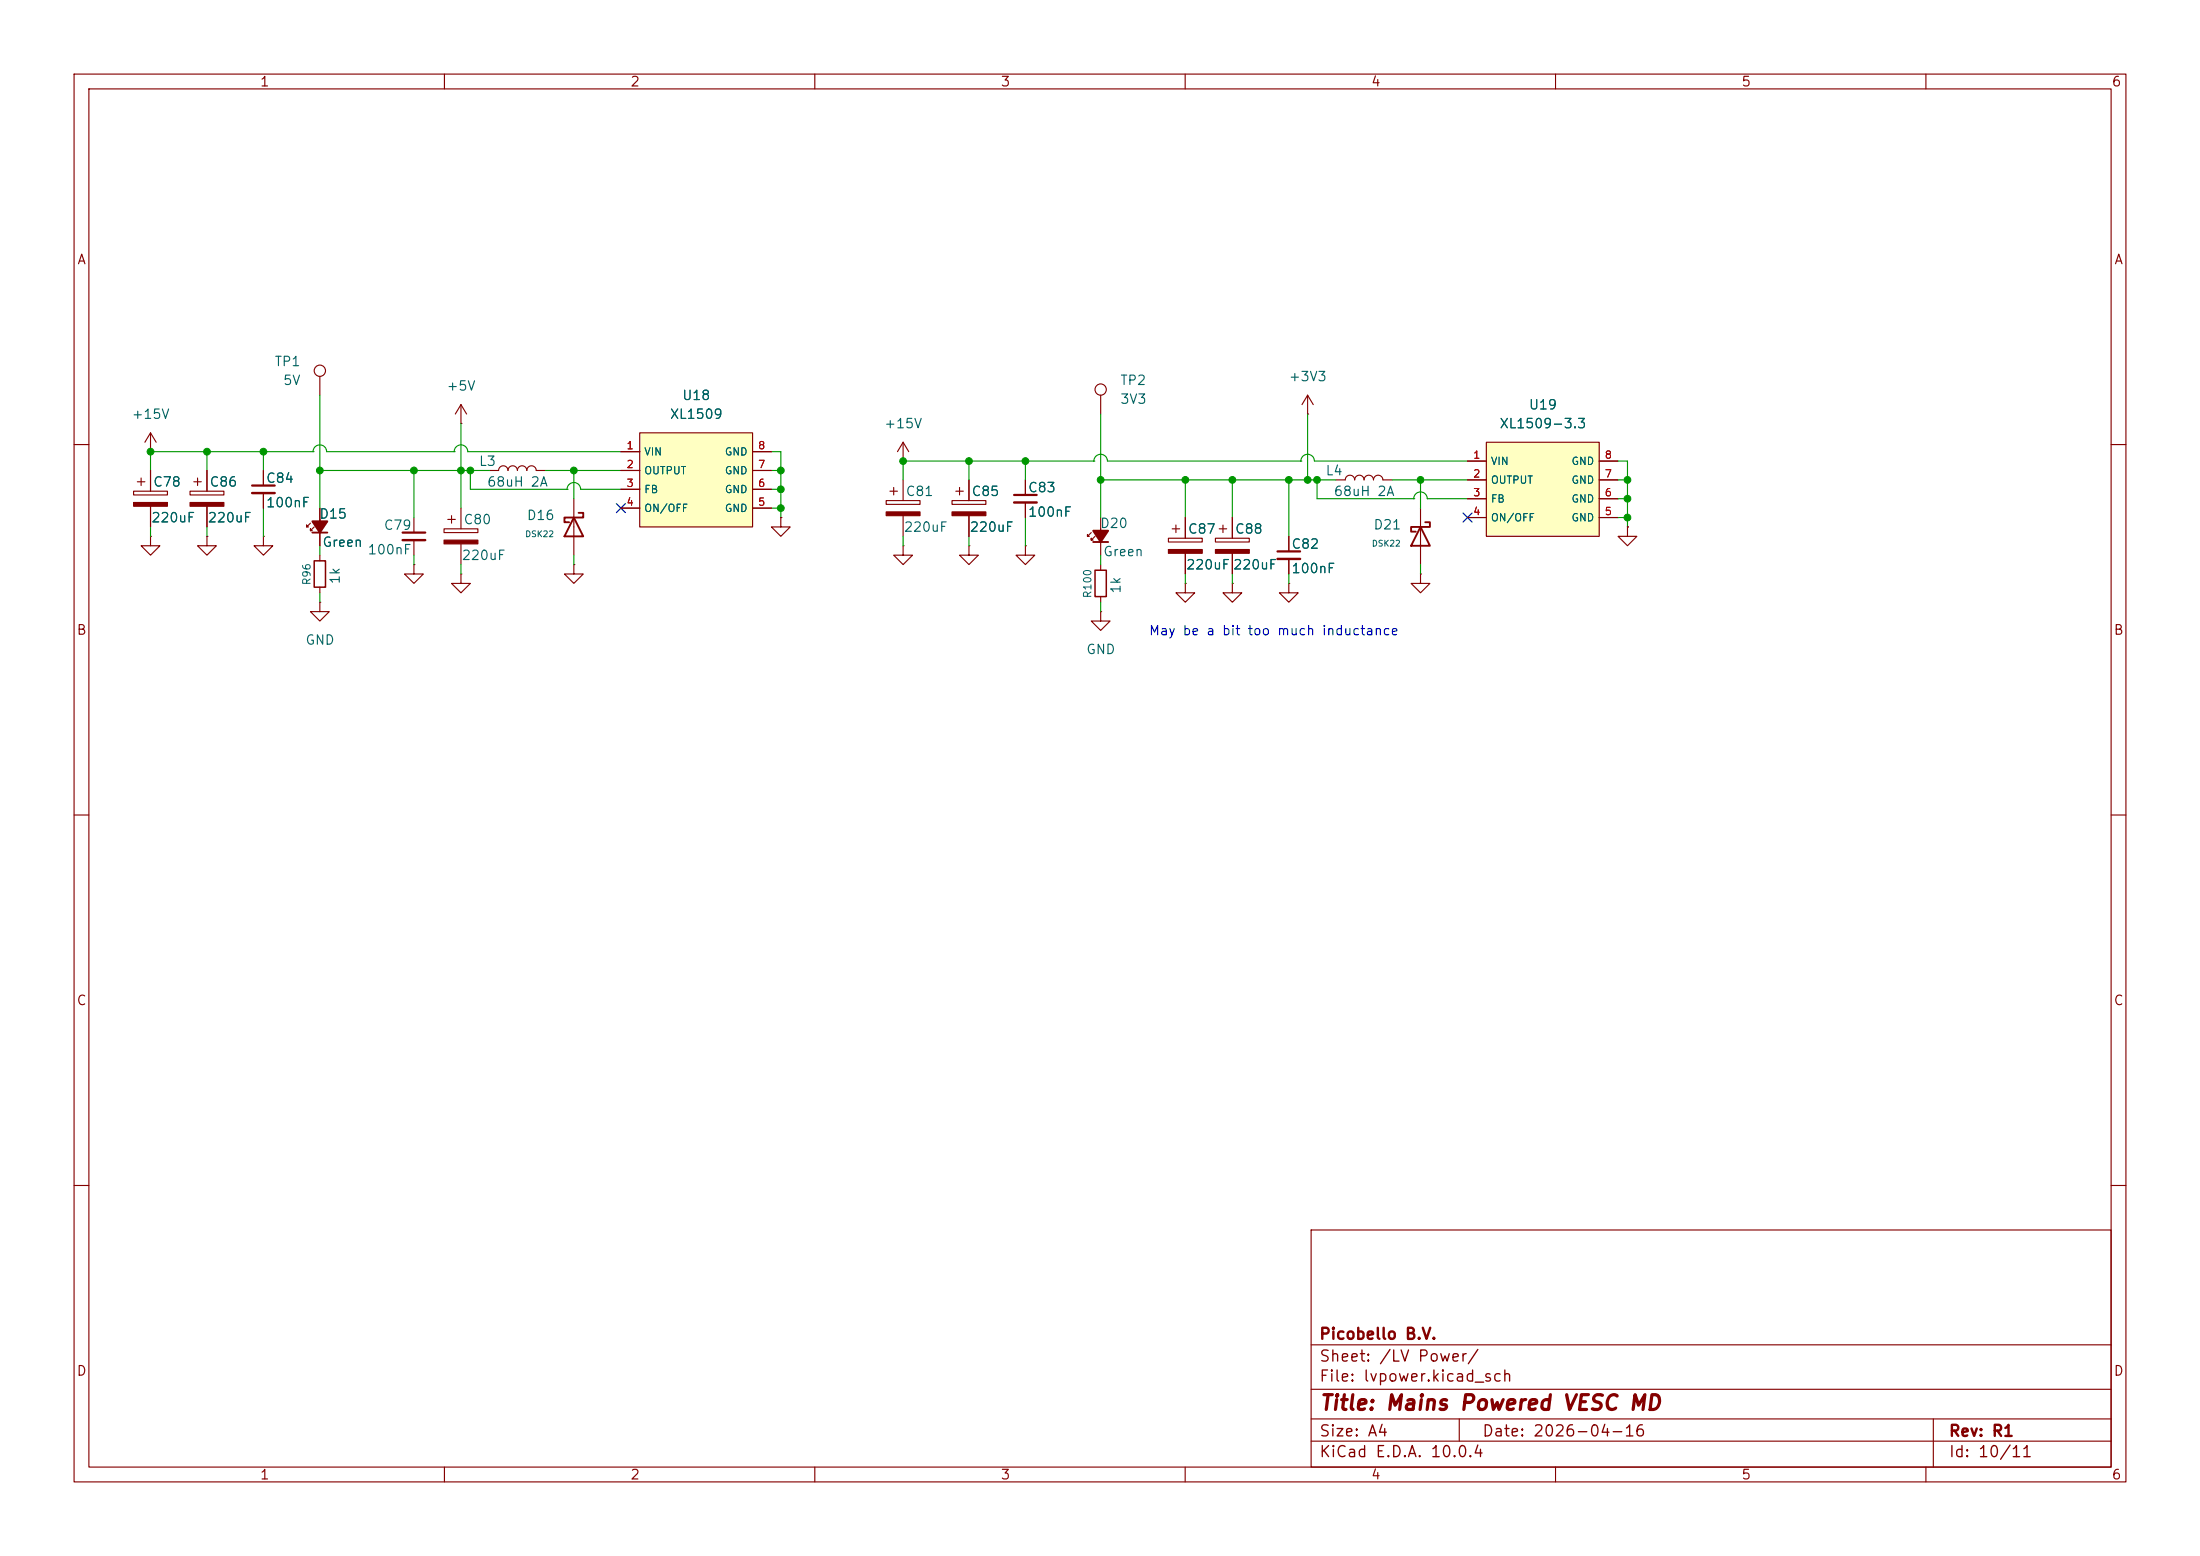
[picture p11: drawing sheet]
<svg xmlns="http://www.w3.org/2000/svg" width="297mm" height="210mm" viewBox="0 0 297 210" stroke-linecap="round" stroke-linejoin="round" font-family="sans-serif">
<g fill="none" stroke="#840000" stroke-width=".15">
<path d="M10 10h277v190h-277zM12 12h273v186h-273zM60 10v2M110 10v2M160 10v2M210 10v2M260 10v2M43.2 50.8v2.5M10 60h2M62.2 77.5v1.2h1.3l-1.3 1.3-1.2-1.3h1.2M62.2 77.5h.1M157.7 72.6h4.6v.6h-4.6z"/>
<path d="M158.2 71.4h1.1M158.7 70.9v1M160 69.9v2.7M160 74.7v2.8M285 60h2M10 110h2M285 110h2M10 160h2M177 166h108v32h-108zM285 160h2M60 198v2M110 198v2"/>
<path d="M160 198v2M177 194.5h108M177 191.5h108M177 187.5h108M177 181.5h108M197 191.5v3M210 198v2M260 198v2M261 191.5v6.5"/>
<circle cx="43.2" cy="50" r=".76"/>
</g>
<path d="M157.7 74.2h4.6v.5h-4.6z" fill="#840000" stroke="#840000" stroke-width=".15"/>
<path d="M86.4 58.4h15.2v12.7h-15.2z" fill="#ffffc2"/>
<g fill="none" stroke="#840000" stroke-width=".15">
<path d="M86.4 58.4h15.2v12.7h-15.2zM121.9 59.7l.8 1.3M121.9 59.7l-.7 1.3M121.9 59.7v2.5M148.6 53.3v2.6M176.5 55.9h.1M176.5 53.3l-.7 1.3M176.5 53.3l.8 1.3M176.5 53.3v2.6M18 66.3h4.6v.5h-4.6zM18.5 65h1.1M19 64.5v1"/>
<path d="M20.3 72.4v1.3h1.3l-1.3 1.2-1.3-1.2h1.3M20.3 72.4h.1M20.3 63.5v2.8M20.3 68.3v2.8M83.8 61h2.6M83.8 63.5h2.6M83.8 66h2.6M83.8 68.6h2.6M101.6 61h2.5M101.6 63.5h2.5M101.6 66h2.5M101.6 68.6h2.5"/>
<path d="M119.6 67.6h4.6v.5h-4.6zM120.1 66.3h1.1M120.6 65.8v1M121.9 62.2h.1M121.9 73.7v1.2h1.3l-1.3 1.3-1.3-1.3h1.3M121.9 73.7h.1M121.9 64.8v2.8M121.9 69.6v2.8M128.5 67.6h4.6v.5h-4.6zM129 66.3h1M129.5 65.8v1M130.8 73.7v1.2h1.3l-1.3 1.3-1.3-1.3h1.3"/>
<path d="M130.8 73.7h.1M130.8 64.8v2.8M130.8 69.6v2.8M138.4 73.7v1.2h1.3l-1.3 1.3-1.2-1.3h1.2M138.4 73.7h.1M138.4 64.8v2M138.4 67.8v2.1M147.3 71.9l-.5 .5v-.3v.3h.3M147.8 72.4l-.5 .5v-.3v.3h.3M148.6 69.9v5M148.6 76.2v.8M160 78.7v1.3h1.3l-1.3 1.3-1.3-1.3h1.3"/>
<path d="M160 78.7h.1M164.1 72.6h4.6v.6h-4.6zM164.6 71.4h1M165.1 70.9v1M166.4 78.7v1.3h1.2l-1.2 1.3-1.3-1.3h1.3M166.4 78.7h.1M166.4 69.9v2.7M166.4 74.7v2.8M174 78.7v1.3h1.3l-1.3 1.3-1.3-1.3h1.3M174 78.7h.1M174 72.4v2M174 75.4v2.1"/>
<path d="M180.3 64.8h1.3a.64 .64 0 0 1 .6-.7 .64 .64 0 0 1 .7 .7 .64 .64 0 0 1 .6-.7 .64 .64 0 0 1 .6 .7 .64 .64 0 0 1 .7-.7 .64 .64 0 0 1 .6 .7 .64 .64 0 0 1 .7-.7 .64 .64 0 0 1 .6 .7h1.3M191.8 77.5v1.2h1.2l-1.2 1.3-1.3-1.3h1.3M191.8 77.5h.1M191.8 68.6v7.6M219.7 71.1v1.3h1.3l-1.3 1.3-1.3-1.3h1.3M219.7 71.1h.1M148.6 82.6v1.2h1.3l-1.3 1.3-1.3-1.3h1.3M148.6 82.6h.1M148.6 80.5v.8"/>
<circle cx="148.6" cy="52.6" r=".76"/>
</g>
<g fill="#840000" stroke="#840000" stroke-width=".15">
<path d="M18 67.8h4.6v.5h-4.6z"/>
<path d="M128.5 69.1h4.6v.5h-4.6z"/>
<path d="M164.1 74.2h4.6v.5h-4.6z"/>
<path d="M119.6 69.1h4.6v.5h-4.6z"/>
</g>
<path d="M136.9 66.8h3.1M172.5 74.4h3" fill="none" stroke="#840000" stroke-width=".3"/>
<path d="M136.9 67.8h3.1M172.5 75.4h3" fill="none" stroke="#840000" stroke-width=".33"/>
<path d="M147.6 73.2h2M191.8 71.1l1.2 2.6h-2.5zM192.4 70.5h.6v.6h-2.5v.7h.6" fill="none" stroke="#840000" stroke-width=".25"/>
<path d="M147.6 71.6h2l-1 1.6z" fill="#840000" stroke="#840000" stroke-width=".25"/>
<path d="M147.8 77h1.6v3.5h-1.6z" fill="none" stroke="#840000" stroke-width=".2"/>
<path d="M200.7 59.7h15.2v12.7h-15.2z" fill="#ffffc2"/>
<g fill="none" stroke="#840000" stroke-width=".15">
<path d="M20.3 58.4l.8 1.3M20.3 58.4l-.7 1.3M20.3 58.4v2.6M62.2 57.2h.1M62.2 54.6l-.7 1.3M62.2 54.6l.8 1.3M62.2 54.6v2.6M200.7 59.7h15.2v12.7h-15.2zM20.3 61h.1M20.3 63.5v2.8M20.3 68.3v2.8M25.7 66.3h4.5v.5h-4.5z"/>
<path d="M26.2 65h1M26.7 64.5v1M27.9 72.4v1.3h1.3l-1.3 1.2-1.2-1.2h1.2M27.9 72.4h.1M27.9 63.5v2.8M27.9 68.3v2.8M35.6 72.4v1.3h1.2l-1.2 1.2-1.3-1.2h1.3M35.6 72.4h.1M35.6 63.5v2M35.6 66.5v2.1M41.9 70.6l-.5 .5v-.2v.2h.3M42.4 71.1l-.5 .5v-.2v.2h.3"/>
<path d="M43.2 68.6v5.1M43.2 74.9v.8M43.2 79.2v.8M55.9 76.2v1.3h1.2l-1.2 1.2-1.3-1.2h1.3M55.9 76.2h.1M55.9 69.9v2M55.9 72.9v2M59.9 71.4h4.6v.5h-4.6zM60.5 70.1h1M61 69.6v1M62.2 68.6v2.8M62.2 73.4v2.8"/>
<path d="M66 63.5h1.3a.64 .64 0 0 1 .6-.6 .64 .64 0 0 1 .7 .6 .64 .64 0 0 1 .6-.6 .64 .64 0 0 1 .6 .6 .64 .64 0 0 1 .7-.6 .64 .64 0 0 1 .6 .6 .64 .64 0 0 1 .7-.6 .64 .64 0 0 1 .6 .6h1.3M77.5 76.2v1.3h1.2l-1.2 1.2-1.3-1.2h1.3M77.5 76.2h.1M77.5 67.3v7.6M83.8 63.5h2.6M83.8 61h2.6M83.8 66h2.6M83.8 68.6h2.6M101.6 63.5h2.5M101.6 61h2.5M101.6 66h2.5M101.6 68.6h2.5"/>
<path d="M105.4 69.9v1.2h1.3l-1.3 1.3-1.3-1.3h1.3M105.4 69.9h.1M130.8 64.8v2.8M130.8 69.6v2.8M138.4 64.8v2M138.4 67.8v2.1M160 69.9v2.7M160 74.7v2.8M166.4 69.9v2.7M166.4 74.7v2.8M174 72.4v2M174 75.4v2.1"/>
<path d="M198.1 62.2h2.6M198.1 64.8h2.6M198.1 67.3h2.6M198.1 69.9h2.6M215.9 62.2h2.5M215.9 64.8h2.5M215.9 67.3h2.5M215.9 69.9h2.5M219.7 71.1h.1M43.2 81.3v1.3h1.2l-1.2 1.2-1.3-1.2h1.3M43.2 81.3h.1"/>
</g>
<path d="M42.2 71.9h2M77.5 69.9l1.2 2.5h-2.5zM78.1 69.2h.6v.7h-2.5v.6h.6" fill="none" stroke="#840000" stroke-width=".25"/>
<path d="M34 65.5h3.1M54.4 71.9h3" fill="none" stroke="#840000" stroke-width=".3"/>
<path d="M34 66.5h3.1M54.4 72.9h3" fill="none" stroke="#840000" stroke-width=".33"/>
<g fill="#840000" stroke="#840000" stroke-width=".15">
<path d="M25.7 67.8h4.5v.5h-4.5z"/>
<path d="M59.9 72.9h4.6v.5h-4.6z"/>
</g>
<path d="M42.4 75.7h1.5v3.5h-1.5z" fill="none" stroke="#840000" stroke-width=".2"/>
<path d="M42.2 70.4h2l-1 1.5z" fill="#840000" stroke="#840000" stroke-width=".25"/>
<g fill="none" stroke="#009600" stroke-width=".15">
<path d="M43.2 53.3v15.3M62.2 57.2v11.4M148.6 55.9v14M176.5 55.9v8.9M20.3 71.1v1.3M27.9 61v2.5M27.9 71.1v1.3M35.6 61v2.5M35.6 68.6v3.8M42.3 61h.1M42.3 61a.91 .91 0 0 1 .9-1 .91 .91 0 0 1 .9 1h17.2M42.3 61h-22v2.5"/>
<path d="M43.2 63.5h22.8M43.2 73.7v1.2M55.9 63.5v6.4M55.9 74.9v1.3M61.3 61h.1M61.3 61a.91 .91 0 0 1 .9-1 .91 .91 0 0 1 .9 1h20.7M62.2 76.2v1.3M63.5 63.5v2.5h13.1M73.7 63.5h10.1M76.6 66h.1M76.6 66a.91 .91 0 0 1 .9-.9 .91 .91 0 0 1 .9 .9h5.4M77.5 63.5v3.8"/>
<path d="M77.5 74.9v1.3M104.1 63.5h1.3M104.1 61h1.3v8.9M104.1 66h1.3M104.1 68.6h1.3M121.9 72.4v1.3M130.8 62.2v2.6M130.8 72.4v1.3M138.4 62.2v2.6M138.4 69.9v3.8M147.7 62.2h.1M147.7 62.2a.91 .91 0 0 1 .9-.9 .91 .91 0 0 1 .9 .9h26.1"/>
<path d="M147.7 62.2h-25.8v2.6M148.6 64.8h31.7M148.6 74.9v1.3M160 64.8v5.1M160 77.5v1.2M166.4 64.8v5.1M166.4 77.5v1.2M174 64.8v7.6M174 77.5v1.2M175.6 62.2h.1M175.6 62.2a.91 .91 0 0 1 .9-.9 .91 .91 0 0 1 .9 .9h20.7M177.8 64.8v2.5h13.1"/>
<path d="M188 64.8h10.1M190.9 67.3h.1M190.9 67.3a.91 .91 0 0 1 .9-.9 .91 .91 0 0 1 .9 .9h5.4M191.8 64.8v3.8M191.8 76.2v1.3M218.4 64.8h1.3M218.4 62.2h1.3v8.9M218.4 67.3h1.3M218.4 69.9h1.3M43.2 80v1.3M148.6 81.3v1.3"/>
</g>
<path d="M83.2 68l1.2 1.2M84.4 68l-1.2 1.2M197.5 69.2l1.2 1.3M198.7 69.2l-1.2 1.3" fill="none" stroke="#000084" stroke-width=".15"/>
<g fill="#009600" stroke="#009600" stroke-width=".14">
<circle cx="20.3" cy="61" r=".46"/>
<circle cx="27.9" cy="61" r=".46"/>
<circle cx="63.5" cy="63.5" r=".46"/>
<circle cx="62.2" cy="63.5" r=".46"/>
<circle cx="55.9" cy="63.5" r=".46"/>
<circle cx="43.2" cy="63.5" r=".46"/>
<circle cx="35.6" cy="61" r=".46"/>
<circle cx="121.9" cy="62.2" r=".46"/>
<circle cx="130.8" cy="62.2" r=".46"/>
<circle cx="160" cy="64.8" r=".46"/>
<circle cx="166.4" cy="64.8" r=".46"/>
<circle cx="174" cy="64.8" r=".46"/>
<circle cx="148.6" cy="64.8" r=".46"/>
<circle cx="138.4" cy="62.2" r=".46"/>
<circle cx="219.7" cy="69.9" r=".46"/>
<circle cx="176.5" cy="64.8" r=".46"/>
<circle cx="177.8" cy="64.8" r=".46"/>
<circle cx="219.7" cy="67.3" r=".46"/>
<circle cx="219.7" cy="64.8" r=".46"/>
<circle cx="191.8" cy="64.8" r=".46"/>
<circle cx="105.4" cy="63.5" r=".46"/>
<circle cx="77.5" cy="63.5" r=".46"/>
<circle cx="105.4" cy="66" r=".46"/>
<circle cx="105.4" cy="68.6" r=".46"/>
</g>
<text font-size="2" fill="#840000" x="178" y="190.8">Title: Mains Powered VESC MD</text>
<g font-size="1.5" fill="#840000">
<text x="178" y="184.2">Sheet: /LV Power/</text>
<text x="178" y="181.2">Picobello B.V.</text>
<text x="178" y="186.9">File: lvpower.kicad_sch</text>
<text x="178" y="197.1">KiCad E.D.A. 10.0.4</text>
<text x="178" y="194.3">Size: A4</text>
<text x="200" y="194.3">Date: 2026-04-16</text>
<text x="263" y="194.3">Rev: R1</text>
<text x="263" y="197.1">Id: 10/11</text>
</g>
<g font-size="1.3" fill="#840000">
<text x="35" y="12">1</text>
<text x="85" y="12">2</text>
<text x="135" y="12">3</text>
<text x="185" y="12">4</text>
<text x="235" y="12">5</text>
<text x="285" y="12">6</text>
<text x="10.3" y="36">A</text>
<text x="285.3" y="36">A</text>
<text x="10.3" y="86">B</text>
<text x="285.3" y="86">B</text>
<text x="10.3" y="136">C</text>
<text x="285.3" y="136">C</text>
<text x="10.3" y="186">D</text>
<text x="285.3" y="186">D</text>
<text x="35" y="200">1</text>
<text x="85" y="200">2</text>
<text x="135" y="200">3</text>
<text x="185" y="200">4</text>
<text x="235" y="200">5</text>
<text x="285" y="200">6</text>
</g>
<g font-size="1.3" fill="#006464">
<text x="37" y="49.7">TP1</text>
<text x="38.1" y="52.3">5V</text>
<text x="60.2" y="53">+5V</text>
<text x="151.1" y="52.3">TP2</text>
<text x="173.9" y="51.8">+3V3</text>
<text x="17.7" y="56.9">+15V</text>
<text x="90.3" y="56.9">XL1509</text>
<text x="92" y="54.3">U18</text>
<text x="119.3" y="58.1">+15V</text>
<text x="151.1" y="54.8">3V3</text>
<text x="202.3" y="58.1">XL1509-3.3</text>
<text x="206.3" y="55.6">U19</text>
<text x="20.6" y="66">C78</text>
<text x="28.2" y="66">C86</text>
<text x="35.8" y="65.5">C84</text>
<text x="64.6" y="63.2">L3</text>
<text x="65.7" y="66">68uH 2A</text>
<text x="178.9" y="64.5">L4</text>
<text x="20.3" y="70.8">220uF</text>
<text x="27.9" y="70.8">220uF</text>
<text x="35.8" y="68.8">100nF</text>
<text x="43" y="70.3">D15</text>
<text x="51.7" y="71.8">C79</text>
<text x="62.5" y="71.1">C80</text>
<text x="71" y="70.5">D16</text>
<text x="122.2" y="67.3">C81</text>
<text x="131.1" y="67.3">C85</text>
<text x="138.7" y="70.1">100nF</text>
<text x="138.7" y="66.8">C83</text>
<text x="148.4" y="71.6">D20</text>
<text x="180" y="67.3">68uH 2A</text>
<text x="185.3" y="71.8">D21</text>
<text x="43.4" y="74.1">Green</text>
<text x="49.5" y="75.1">100nF</text>
<text x="62.2" y="75.9">220uF</text>
<text x="121.9" y="72.1">220uF</text>
<text x="130.8" y="72.1">220uF</text>
<text x="148.8" y="75.4">Green</text>
<text x="160" y="77.2">220uF</text>
<text x="160.3" y="72.3">C87</text>
<text x="166.4" y="77.2">220uF</text>
<text x="166.6" y="72.3">C88</text>
<text x="174.3" y="77.7">100nF</text>
<text x="174.3" y="74.4">C82</text>
<text x="46.2" y="78.9" transform="rotate(-90 46.2 78.9)">1k</text>
<text x="151.6" y="80.2" transform="rotate(-90 151.6 80.2)">1k</text>
<text x="41.1" y="87.3">GND</text>
<text x="146.6" y="88.6">GND</text>
</g>
<text font-size="1.3" fill="#0000c2" x="155" y="86.1">May be a bit too much inductance</text>
<g font-size="1" fill="#a90000">
<text x="84.5" y="60.9">1</text>
<text x="84.5" y="63.4">2</text>
<text x="84.5" y="66">3</text>
<text x="102.3" y="66">6</text>
<text x="102.3" y="63.4">7</text>
<text x="102.3" y="60.9">8</text>
<text x="198.8" y="62.2">1</text>
<text x="198.8" y="64.7">2</text>
<text x="216.6" y="64.7">7</text>
<text x="216.6" y="62.2">8</text>
<text x="84.5" y="68.5">4</text>
<text x="102.3" y="68.5">5</text>
<text x="198.8" y="67.2">3</text>
<text x="198.8" y="69.8">4</text>
<text x="216.6" y="69.8">5</text>
<text x="216.6" y="67.2">6</text>
</g>
<g font-size="1" fill="#006464">
<text x="86.9" y="61.7">VIN</text>
<text x="86.9" y="64.3">OUTPUT</text>
<text x="97.8" y="64.3">GND</text>
<text x="97.8" y="61.7">GND</text>
<text x="201.2" y="63">VIN</text>
<text x="201.2" y="65.5">OUTPUT</text>
<text x="212.1" y="65.5">GND</text>
<text x="212.1" y="63">GND</text>
<text x="86.9" y="66.8">FB</text>
<text x="86.9" y="69.3">ON/OFF</text>
<text x="97.8" y="69.3">GND</text>
<text x="97.8" y="66.8">GND</text>
<text x="201.2" y="68.1">FB</text>
<text x="201.2" y="70.6">ON/OFF</text>
<text x="212.1" y="70.6">GND</text>
<text x="212.1" y="68.1">GND</text>
<text x="42.2" y="79.1" transform="rotate(-90 42.2 79.1)">R96</text>
<text x="147.6" y="80.8" transform="rotate(-90 147.6 80.8)">R100</text>
</g>
<g font-size=".8" fill="#006464">
<text x="70.8" y="72.7">DSK22</text>
<text x="185.1" y="74">DSK22</text>
</g>
</svg>
